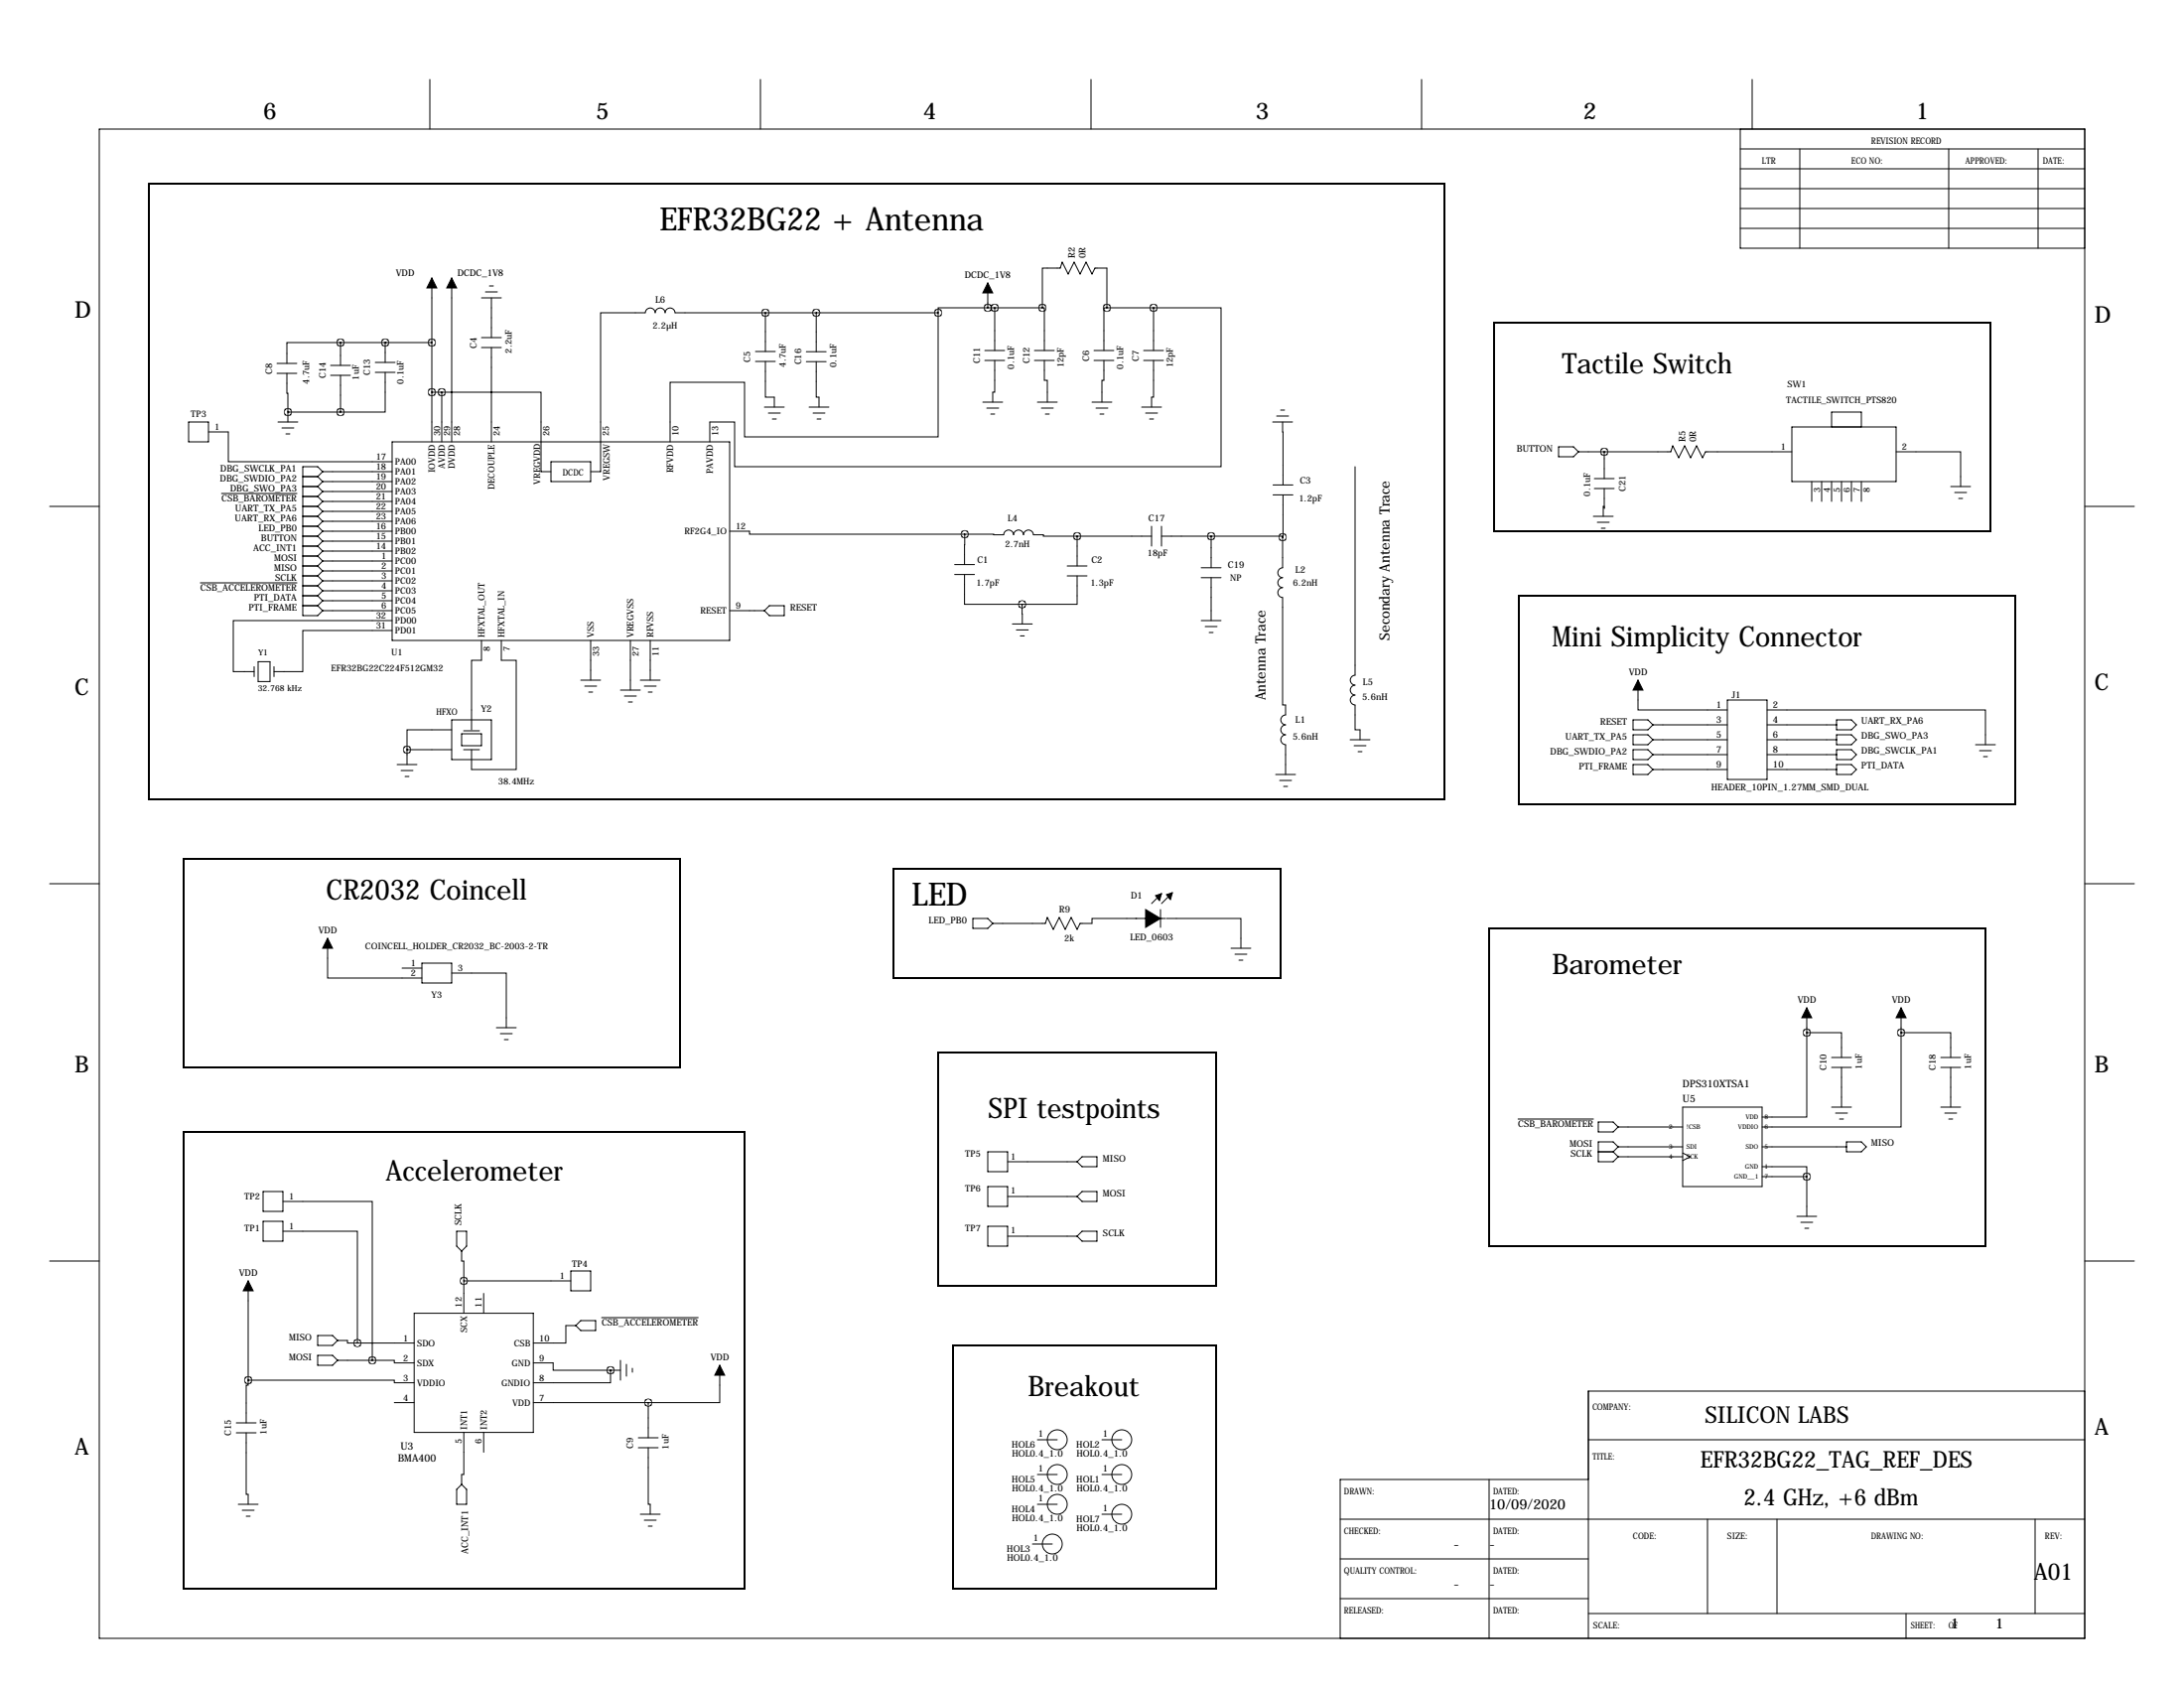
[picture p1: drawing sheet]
<svg xmlns="http://www.w3.org/2000/svg" width="559mm" height="432mm" viewBox="0 0 559 432" stroke-linecap="round" stroke-linejoin="round" font-family="sans-serif">
<g fill="none" stroke="#000" stroke-width=".25">
<path d="M25.4 33h508v386.1h-508zM110 20.3v12.7M194.6 20.3v12.7M279.1 20.3v12.7M363.7 20.3v12.7M445.3 38.1h88.1M445.3 33v30.5h88.1M448.3 20.3v12.7M460.5 38.1v25.4M498.6 38.1v25.4M521.5 38.1v25.4M445.3 48.3h88.1"/>
<path d="M445.3 43.2h88.1M445.3 53.3h88.1M445.3 58.4h88.1M110.5 71.1v41.9M115.6 71.1v41.9M123.2 76.2h5.1M124.2 74.7h3.1M125.2 73.2h1M125.7 76.2v10.2M252.7 78.7h-12.7v1.3M252.7 72.4v6.3M252.7 78.7h14"/>
<path d="M254.5 78.7v11M266.7 78.7h.5v11M266.7 78.7v-10.1h4.6l.5-1.5 1.5 3 1.5-3 1.6 3 1.5-3 1.5 3 .8-1.5h3v10.1M283.2 78.7h-.8v11M283.2 78.7h11.9M295.1 78.7h17.3v40.7h-124.4v-11.5h-6.4v5.1M295.1 78.7v11M70.9 95.5h5M70.9 93h5M73.4 95.5v5.1h.3v4.8M84.6 96h5.1M84.6 93.5h5.1"/>
<path d="M87.1 87.6h-13.7v5.4M87.1 87.6v5.9M87.1 96v9.4M87.1 87.6h23.4M96 95.2h5.1M96 92.7h5.1M98.6 95.2v10.2h-11.5M98.6 87.6h.1M98.6 87.6v5.1M123.2 88.9h5.1M123.2 86.4h5.1M125.7 88.9v24.1"/>
<path d="M193.3 92.5h5.1M193.3 89.9h5.1M195.8 92.5v9.1h2.3v2.5M195.8 80v9.9M206.3 92.5h5.1M206.3 90h5.1M208.8 92.5v9.1h.7v2.5M208.8 80v10M240 80h-67.3a1.27 1.27 0 0 0-1.3-1.2 1.27 1.27 0 0 0-1.2 1.2 1.27 1.27 0 0 0-1.3-1.2 1.27 1.27 0 0 0-1.3 1.2 1.27 1.27 0 0 0-1.2-1.2 1.27 1.27 0 0 0-1.3 1.2h-11.4v40.6h-2.6M240 80v31.8h-49.5v-14h-19.1v15.2M252 92.2h5M252 89.7h5"/>
<path d="M254.5 92.2v8.1h-.5v2.6M264.7 92.2h5M264.7 89.7h5M267.2 92.2v5.1h.8v5.6M279.9 92.2h5.1M279.9 89.7h5.1M282.4 92.2v5.1h-.5v5.6M292.6 92.2h5.1M292.6 89.7h5.1M295.1 92.2v9.4h-.5v2.5M48.3 107.9h5v5.1h-5zM53.3 110.5h5.1v7.6h41.9"/>
<path d="M71.1 107.9h5.1M72.1 109.5h3.1M73.2 111h1M73.7 105.4h.1M73.7 105.4h13.4M73.7 105.4v2.5M100.3 113h86.4v50.8h-86.4zM110.5 100.3h2.5M113 100.3h25.4v20.3h2.6M113 100.3v12.7M141 118.1h10.1v5.1h-10.1zM195.6 104.1h5.1"/>
<path d="M196.6 105.7h3M197.6 107.2h1M207 104.1h5.1M208 105.7h3.1M209 107.2h1.1M251.5 102.9h5M252.5 104.4h3M253.5 105.9h1M265.4 102.9h5.1M266.4 104.4h3.1M267.5 105.9h1M279.4 102.9h5.1"/>
<path d="M280.4 104.4h3.1M281.4 105.9h1M292.1 104.1h5.1M293.1 105.7h3.1M294.1 107.2h1M325.6 107.9h5.1M326.6 106.4h3.1M327.7 104.9h1M328.2 107.9l.1 16.2M346.7 119.4v53.3a1.27 1.27 0 0 0-1.2 1.3 1.27 1.27 0 0 0 1.2 1.3 1.27 1.27 0 0 0-1.2 1.2 1.27 1.27 0 0 0 1.2 1.3 1.27 1.27 0 0 0-1.2 1.3 1.27 1.27 0 0 0 1.2 1.2v6.4h1.3v2.5M398.8 114.3h3.8l1.3 1.3-1.3 1.2h-3.8zM403.9 115.6h23.6l.5-1.6 1.5 3.1 1.5-3.1 1.6 3.1 1.5-3.1 1.5 3.1 .8-1.5h22.1"/>
<path d="M410.5 115.6v6.8M458.5 109.2h26.6v14h-26.6zM468.6 109.2v-3.8h7.6v3.8M485.1 115.6h16.5v8.9M12.7 129.5h12.7M56.7 126.2h19.3M77.5 129.5h3.8M77.5 137.2h3.8M77.5 132.1h3.8M77.5 124.5h3.8M77.5 121.9h3.8M77.5 127h3.8"/>
<path d="M77.5 134.6h3.8M77.5 139.7h3.8M81.3 121.9l1.2 1.3M81.3 124.5l1.2 1.2M81.3 129.5l1.2 1.3M81.3 132.1l1.2 1.2M81.3 137.2l1.2 1.2M81.3 134.6l1.2 1.3M81.3 139.7l1.2 1.3M81.3 127l1.2 1.3M82.5 123.2h17.8M82.5 120.6h17.8"/>
<path d="M82.5 125.7h17.8M82.5 128.3h17.8M82.5 130.8h17.8M82.5 133.3h17.8M82.5 135.9h17.8M82.5 138.4h17.8M82.5 120.6l-1.2-1.2h-3.8v38.1h3.8l1.2-1.3M82.5 120.6l-1.2 1.3M82.5 123.2l-1.2 1.3M82.5 125.7l-1.2 1.3M82.5 130.8l-1.2 1.3M82.5 133.3l-1.2 1.3"/>
<path d="M82.5 138.4l-1.2 1.3M82.5 135.9l-1.2 1.3M82.5 128.3l-1.2 1.2M186.7 135.9h5.1v.8h55M246.8 136.7l10 .1a1.27 1.27 0 0 1 1.3-1.2 1.27 1.27 0 0 1 1.2 1.2 1.27 1.27 0 0 1 1.3-1.2 1.27 1.27 0 0 1 1.3 1.2 1.27 1.27 0 0 1 1.3-1.2 1.27 1.27 0 0 1 1.2 1.2h2.6v.4h8.6M246.8 136.7v7.7M275.6 137.2v7.6M275.6 137.2h19M294.6 134.6v5.1M297.2 137.2h12.7M297.2 134.6v5.1M309.9 137.2h18.3v.2"/>
<path d="M309.9 137.2v8M325.7 126.6h5.1M325.7 124.1h5.1M328.2 137.4v7.8a1.27 1.27 0 0 0-1.3 1.3 1.27 1.27 0 0 0 1.3 1.3 1.27 1.27 0 0 0-1.3 1.2 1.27 1.27 0 0 0 1.3 1.3 1.27 1.27 0 0 0-1.3 1.3 1.27 1.27 0 0 0 1.3 1.3v27.4h.7v2.6a1.27 1.27 0 0 0-1.2 1.3 1.27 1.27 0 0 0 1.2 1.2 1.27 1.27 0 0 0-1.2 1.3 1.27 1.27 0 0 0 1.2 1.3 1.27 1.27 0 0 0-1.2 1.2 1.27 1.27 0 0 0 1.2 1.3v7.6M328.3 126.6l-.1 10.8M407.7 132.1h5M407.9 122.4h5.1M407.9 125h5.1M408.7 133.6h3M409.7 135.1h1M410.5 125v5v-.5h-.3v2.6M463.5 123.2v5.1"/>
<path d="M466.1 123.2v5.1M468.6 123.2v5.1M471.2 123.2v5.1M473.7 123.2v5.1M476.2 123.2v5.1M499.1 124.5h5.1M500.1 126h3.1M501.1 127.5h1.1M533.4 129.5h12.7M51.3 149.1h24.7M77.5 147.3h3.8M77.5 144.8h3.8"/>
<path d="M77.5 154.9h3.8M77.5 142.2h3.8M77.5 149.9h3.8M77.5 152.4h3.8M81.3 142.2l1.2 1.3M81.3 144.8l1.2 1.2M81.3 147.3l1.2 1.3M81.3 149.9l1.2 1.2M81.3 152.4l1.2 1.3M81.3 154.9l1.2 1.3M82.5 141h17.8M82.5 143.5h17.8"/>
<path d="M82.5 146h17.8M82.5 148.6h17.8M82.5 151.1h17.8M82.5 153.7h17.8M82.5 156.2h17.8M82.5 143.5l-1.2 1.3M82.5 146l-1.2 1.3M82.5 148.6l-1.2 1.3M82.5 151.1l-1.2 1.3M82.5 141l-1.2 1.2M82.5 153.7l-1.2 1.2M100.3 158.8h-40.6v13h5.3"/>
<path d="M186.7 156.2h8.9M195.6 156.2l1.2-1.3h3.9v2.6h-3.9zM244.2 147h5.1M244.2 144.4h5.1M246.8 147v7.6h14.7M259 159.6h5.1M261.5 154.6l.1 5M273 147.3h5.1M273 144.8h5.1M275.6 147.3v7.3h-14.1M307.3 147.8h5.1M307.3 145.2h5.1"/>
<path d="M307.3 158.8h5.1M309.9 147.8v11M65 170.5v2.6M66 169.3h3.1v5h-3.1zM70.1 170.5v2.6M100.3 161.3h-22.8v10.5h-7.4M123.2 163.8v5.1h-2.6v17.8M128.3 163.8v5.1h3.8v27.9h-11.5v-5M148.6 174h5.1M149.6 175.5h3.1M150.6 177h1M151.1 163.8v10.2"/>
<path d="M158.7 176.5h5.1M159.8 178.1h3M160.8 179.6h1M161.3 163.8v12.7M163.8 174h5.1M164.8 175.5h3.1M165.9 177h1M166.4 163.8v10.2M260 161.1h3.1M261.1 162.7h1M308.4 160.3h3M309.4 161.8h1"/>
<path d="M419.1 174v7.6h22.9M442 179.1h10.1v20.3h-10.1zM101.6 195.6h5.1M102.6 197.1h3.1M103.6 198.6h1M104.1 191.8h11.5M104.1 191.8v3.8M115.6 186.7h-11.5v5.1M115.6 184.1h10.1v10.2h-10.1zM118.1 187.7h5.1v3.1h-5.1zM118.6 191.8h4.1M118.6 186.9h4.1"/>
<path d="M326.4 198.1h5.1M327.4 199.6h3.1M345.4 189.2h5.1M346.5 190.8h3M347.5 192.3h1M417.8 191.8h3.8l1.3 1.2-1.3 1.3h-3.8zM417.8 184.1h3.8l1.3 1.3-1.3 1.3h-3.8zM417.8 195.6h3.8l1.3 1.2-1.3 1.3h-3.8zM417.8 188h3.8l1.3 1.2-1.3 1.3h-3.8zM422.9 185.4h19.1M422.9 189.2h19.1M422.9 193h19.1"/>
<path d="M422.9 196.8h19.1M452.1 181.6h55.9v8.9M452.1 185.4h17.8M452.1 189.2h17.8M452.1 193h17.8M452.1 196.8h17.8M469.9 191.8h3.8l1.3 1.2-1.3 1.3h-3.8zM469.9 184.1h3.8l1.3 1.3-1.3 1.3h-3.8zM469.9 195.6h3.8l1.3 1.2-1.3 1.3h-3.8zM469.9 188h3.8l1.3 1.2-1.3 1.3h-3.8zM505.5 190.5h5M506.5 192h3"/>
<path d="M507.5 193.5h1M328.4 201.2h1M12.7 226.1h12.7M248.9 234.9h3.8l1.3 1.3-1.3 1.3h-3.8zM296.9 232.7v4.5M297.2 228.6l-2.6 2.5M298.2 234.9h-18.8v1.3h-3l-.8 1.5-1.5-3-1.6 3-1.5-3-1.5 3-1.5-3-.5 1.5h-13.5M298.4 234.9h19.1v7.7M299.7 228.6l-2.5 2.5M533.4 226.1h12.7M83.8 240v10.2h24.1M102.9 247.6h5"/>
<path d="M107.9 246.4h7.7v5.1h-7.7zM115.6 248.9h13.9v14M315 242.6h5M316 244.1h3M317 245.6h1M462.3 257.8v6.4M486.4 257.8v6.4M127 262.9h5.1M128 264.4h3.1M129 265.9h1M462.3 264.2v21.6h-11.5M462.3 264.2h8.9v6.3"/>
<path d="M468.6 273h5.1M468.6 270.5h5.1M471.2 273v10.2M486.4 264.2v24.1h-35.6M486.4 264.2h12.7v6.3M496.6 273h5M496.6 270.5h5M499.1 273v10.2M252.7 294.6h5.1v5.1h-5.1zM257.8 297.2h17.8M276.9 295.9h3.8v2.5h-3.8l-1.3-1.2zM388.4 286.3h19.3"/>
<path d="M408.9 294.6h3.8M408.9 287h3.8l1.3 1.3-1.3 1.3h-3.8zM412.7 294.6l1.3 1.3M414 288.3h16.5M414 295.9h16.5M414 293.4h16.5M414 293.4l-1.3-1.3h-3.8v5.1h3.8l1.3-1.3M414 293.4l-1.3 1.2M430.5 283.2h20.3v20.3h-20.3zM430.5 294.9l2 1-2 1M450.8 298.4h11.5v2.6M450.8 293.4h21.6"/>
<path d="M468.6 283.2h5.1M469.6 284.7h3.1M470.7 286.3h1M472.4 292.1h3.8l1.3 1.3-1.3 1.2h-3.8zM496.6 283.2h5M497.6 284.7h3M498.6 286.3h1M67.3 304.8h5.1v5.1h-5.1zM67.3 312.4h5.1v5.1h-5.1zM72.4 315h19v28.6M72.4 307.3h22.8v40.7M116.8 315h2.6v3.8l-1.3 1.2-1.3-1.2z"/>
<path d="M252.7 303.5h5.1v5.1h-5.1zM252.7 313.7h5.1v5.1h-5.1zM257.8 306.1h17.8M257.8 316.2h17.8M276.9 315h3.8v2.5h-3.8l-1.3-1.3zM276.9 304.8h3.8v2.5h-3.8l-1.3-1.2zM450.8 301h11.5M459.7 311.1h5.1M460.8 312.7h3M461.8 314.2h1M462.3 301v10.1M12.7 322.6h12.7"/>
<path d="M63.5 327.7v25.4M106 335.9h30.4v30.5h-30.4zM118.1 320v2.6h.6v5.1M118.7 327.7v8.2M118.7 327.7h27.3M123.7 330.9v5M146 325.1h5.1v5.1h-5.1zM147.3 339.1h-2.5v4.5h-8.4M148.6 337.8h3.8v2.6h-3.8l-1.3-1.3zM153.9 337.1h24.7M533.4 322.6h12.7M63.5 353.1h37.4v.6h5.1"/>
<path d="M63.5 353.1v1.2h-.5v9.7M81.3 341.6h3.8l1.3 1.3-1.3 1.3h-3.8zM81.3 346.7h3.8l1.3 1.3-1.3 1.2h-3.8zM86.4 342.9h2.5v.7h2.5M86.4 348h8.8M91.4 343.6h14.6M95.2 348h5.7v.6h5.1M100.9 358.8h5.1M136.4 348.6h5.1v1.9h14.7M136.4 358.8h29.5M156.2 350.5v3.2h-19.8M156.2 350.5h.1"/>
<path d="M156.2 350.5h2.5M158.7 348v5.1M160.3 349v3M161.8 350v1M165.9 358.8v9M184.1 349.2v9.6h-18.2M533.4 355.9h-127v63.2M60.5 366.5h5M60.5 364h5M63 366.5v15.8h.5v2.5M118.1 379.7l1.3 1.3v3.8h-2.6v-3.8zM118.7 366.4v10.8h-.6v2.5"/>
<path d="M123.7 366.4v5.1M163.3 370.3h5.1M163.3 367.8h5.1M165.9 370.3v14.5h.5v2.5M265.4 368.3h5.1M265.4 377.2h5.1M281.9 368.3h5.1M281.9 377.2h5.1M381 378.5v40.6M406.4 368.3h127M406.4 378.5h-63.5v40.6M61 384.8h5"/>
<path d="M62 386.3h3M63 387.9h1M163.8 387.3h5.1M164.8 388.9h3.1M165.9 390.4h1M264.2 395h5M265.4 384.8h5.1M281.9 387.3h5.1M342.9 388.6h190.5M342.9 398.8h63.5M436.9 388.6v24.1M454.7 388.6v24.1"/>
<path d="M520.7 388.6v24.1M342.9 408.9h63.5M406.4 412.7h127M487.7 412.7v6.4"/>
<circle cx="270.5" cy="368.3" r="2.54"/>
<circle cx="270.5" cy="377.2" r="2.54"/>
<circle cx="287" cy="368.3" r="2.54"/>
<circle cx="287" cy="377.2" r="2.54"/>
<circle cx="269.2" cy="395" r="2.54"/>
<circle cx="270.5" cy="384.8" r="2.54"/>
<circle cx="287" cy="387.3" r="2.54"/>
</g>
<path d="M38.1 47h331.5v157.5h-331.5zM382.3 82.6h127v53.3h-127zM388.6 152.4h127v53.3h-127zM47 219.7h127v53.3h-127zM228.6 222.2h99.1v28h-99.1zM381 237.5h127v81.3h-127zM240 269.2h71.1v59.7h-71.1zM47 289.6h143.5v116.8h-143.5zM243.8 344.2h67.3v62.2h-67.3z" fill="none" stroke="#000" stroke-width=".51"/>
<g fill="#000" stroke="#000" stroke-width=".25">
<path d="M110.5 71.1l1.3 2.6h-2.6zM115.6 71.1l1.2 2.6h-2.5zM252.7 72.4l1.3 2.5h-2.5zM419.1 174l1.3 2.5h-2.6zM293.1 234.9h3.8l-3.8 2.3zM293.1 232.7l3.8 2.2h-3.8zM295.7 229.1l1.5-.5-.5 1.8zM298.4 228.9l1.6-.6-.5 1.8zM83.8 240l1.3 2.6h-2.6zM462.3 257.8l1.2 2.5h-2.5zM486.4 257.8l1.3 2.5h-2.6zM63.5 327.7l1.3 2.5h-2.6z"/>
<path d="M184.1 349.2l1.3 2.6h-2.5z"/>
</g>
<path d="M246.8 136.7a.07 .07 0 0 0 .1 0 .07 .07 0 0 0-.1 0zM261.4 154.6a.1 .1 0 0 0 .2 0 .1 .1 0 0 0-.2 0zM275.5 137.2a.1 .1 0 0 0 .2 0 .1 .1 0 0 0-.2 0zM328.1 137.4a.07 .07 0 0 0 .1 0 .07 .07 0 0 0-.1 0zM156.1 350.5a.1 .1 0 0 0 .2 0 .1 .1 0 0 0-.2 0zM63.4 353.1a.1 .1 0 0 0 .2 0 .1 .1 0 0 0-.2 0zM165.8 358.8a.07 .07 0 0 0 .1 0 .07 .07 0 0 0-.1 0zM309.8 137.2a.07 .07 0 0 0 .1 0 .07 .07 0 0 0-.1 0zM410.4 115.6a.07 .07 0 0 0 .1 0 .07 .07 0 0 0-.1 0zM110.4 100.3a.1 .1 0 0 0 .2 0 .1 .1 0 0 0-.2 0zM195.8 80a.07 .07 0 0 0 .1 0 .07 .07 0 0 0-.1 0zM254.4 78.7a.1 .1 0 0 0 .2 0 .1 .1 0 0 0-.2 0zM73.6 105.4a.07 .07 0 0 0 .1 0 .07 .07 0 0 0-.1 0zM87.1 105.4a.07 .07 0 0 0 .1 0 .07 .07 0 0 0-.1 0zM110.4 87.6a.1 .1 0 0 0 .2 0 .1 .1 0 0 0-.2 0zM98.5 87.6a.07 .07 0 0 0 .1 0 .07 .07 0 0 0-.1 0zM87.1 87.6a.07 .07 0 0 0 .1 0 .07 .07 0 0 0-.1 0zM104.1 191.8a.07 .07 0 0 0 .1 0 .07 .07 0 0 0-.1 0zM91.4 343.6a.07 .07 0 0 0 .1 0 .07 .07 0 0 0-.1 0zM95.2 348a.07 .07 0 0 0 .1 0 .07 .07 0 0 0-.1 0zM118.6 327.7a.07 .07 0 0 0 .1 0 .07 .07 0 0 0-.1 0zM113 100.3a.07 .07 0 0 0 .1 0 .07 .07 0 0 0-.1 0zM252.7 78.7a.07 .07 0 0 0 .1 0 .07 .07 0 0 0-.1 0zM208.8 80a.07 .07 0 0 0 .1 0 .07 .07 0 0 0-.1 0zM240 80a.07 .07 0 0 0 .1 0 .07 .07 0 0 0-.1 0zM266.6 78.7a.1 .1 0 0 0 .2 0 .1 .1 0 0 0-.2 0zM283.1 78.7a.1 .1 0 0 0 .2 0 .1 .1 0 0 0-.2 0zM295.1 78.7a.07 .07 0 0 0 .1 0 .07 .07 0 0 0-.1 0zM462.2 264.2a.07 .07 0 0 0 .1 0 .07 .07 0 0 0-.1 0zM486.3 264.2a.1 .1 0 0 0 .2 0 .1 .1 0 0 0-.2 0zM462.2 301a.07 .07 0 0 0 .1 0 .07 .07 0 0 0-.1 0z" fill="#000" stroke="#000" stroke-width="1.9"/>
<g font-size="8.2">
<text x="168.8" y="58.8">EFR32BG22 + Antenna</text>
<text x="233.3" y="231.5">LED</text>
</g>
<g font-size="7.3">
<text x="399.7" y="95.6">Tactile Switch</text>
<text x="397.2" y="165.5">Mini Simplicity Connector</text>
<text x="83.5" y="230.2">CR2032 Coincell</text>
<text x="397.2" y="249.3">Barometer</text>
<text x="252.9" y="286.1">SPI testpoints</text>
<text x="98.7" y="302.1">Accelerometer</text>
<text x="263" y="357.2">Breakout</text>
</g>
<g font-size="5.9">
<text x="67.3" y="30.5">6</text>
<text x="152.4" y="30.5">5</text>
<text x="236.2" y="30.5">4</text>
<text x="321.3" y="30.5">3</text>
<text x="405.1" y="30.5">2</text>
<text x="490.2" y="30.5">1</text>
<text x="19" y="81.3">D</text>
<text x="535.9" y="82.6">D</text>
<text x="19" y="177.8">C</text>
<text x="535.9" y="176.5">C</text>
<text x="19" y="274.3">B</text>
<text x="535.9" y="274.3">B</text>
<text x="436.2" y="364">SILICON LABS</text>
<text x="535.9" y="367">A</text>
<text x="19" y="372.1">A</text>
<text x="435.1" y="375.5">EFR32BG22_TAG_REF_DES</text>
<text x="446.1" y="385.1">2.4 GHz, +6 dBm</text>
<text x="520.4" y="404.2">A01</text>
</g>
<g font-size="3.6">
<text x="355.6" y="163.8" transform="rotate(-90 355.6 163.8)">Secondary Antenna Trace</text>
<text x="323.8" y="179.1" transform="rotate(-90 323.8 179.1)">Antenna Trace</text>
<text x="381" y="386.1">10/09/2020</text>
<text x="371.9" y="396.2">-</text>
<text x="381" y="396.2">-</text>
<text x="371.9" y="406.4">-</text>
<text x="381" y="406.4">-</text>
<text x="499.1" y="416.6">1</text>
<text x="510.5" y="416.6">1</text>
</g>
<g font-size="2.6">
<text x="430.5" y="281.9">U5</text>
<text x="430.5" y="278.1">DPS310XTSA1</text>
<text x="102.5" y="370.8">U3</text>
<text x="101.8" y="374">BMA400</text>
</g>
<g font-size="2.4">
<text x="101.3" y="70.6">VDD</text>
<text x="117" y="70.6">DCDC_1V8</text>
<text x="246.8" y="71.1">DCDC_1V8</text>
<text x="275.1" y="66" transform="rotate(-90 275.1 66)">R2</text>
<text x="277.8" y="66" transform="rotate(-90 277.8 66)">0R</text>
<text x="167.6" y="77.5">L6</text>
<text x="121.9" y="89.1" transform="rotate(-90 121.9 89.1)">C4</text>
<text x="69.6" y="95.7" transform="rotate(-90 69.6 95.7)">C8</text>
<text x="192" y="92.6" transform="rotate(-90 192 92.6)">C5</text>
<text x="205" y="93.3" transform="rotate(-90 205 93.3)">C16</text>
<text x="250.7" y="93" transform="rotate(-90 250.7 93)">C11</text>
<text x="263.4" y="93" transform="rotate(-90 263.4 93)">C12</text>
<text x="278.6" y="92.4" transform="rotate(-90 278.6 92.4)">C6</text>
<text x="291.3" y="92.4" transform="rotate(-90 291.3 92.4)">C7</text>
<text x="83.3" y="96.8" transform="rotate(-90 83.3 96.8)">C14</text>
<text x="94.7" y="96.1" transform="rotate(-90 94.7 96.1)">C13</text>
<text x="431.3" y="113" transform="rotate(-90 431.3 113)">R5</text>
<text x="434" y="113" transform="rotate(-90 434 113)">0R</text>
<text x="388.1" y="115.6">BUTTON</text>
<text x="56.3" y="123.2">DBG_SWDIO_PA2</text>
<text x="56.4" y="120.7">DBG_SWCLK_PA1</text>
<text x="58.9" y="125.7">DBG_SWO_PA3</text>
<text x="332.6" y="123.6">C3</text>
<text x="415.9" y="125.8" transform="rotate(-90 415.9 125.8)">C21</text>
<text x="56.7" y="128.3">CSB_BAROMETER</text>
<text x="60.2" y="130.8">UART_TX_PA5</text>
<text x="60.1" y="133.4">UART_RX_PA6</text>
<text x="66.2" y="135.9">LED_PB0</text>
<text x="293.8" y="133.4">C17</text>
<text x="64.8" y="141">ACC_INT1</text>
<text x="66.8" y="138.4">BUTTON</text>
<text x="70.2" y="143.5">MOSI</text>
<text x="250" y="143.9">C1</text>
<text x="279.2" y="143.9">C2</text>
<text x="70.2" y="146.1">MISO</text>
<text x="70.4" y="148.6">SCLK</text>
<text x="314.1" y="145.2">C19</text>
<text x="331.5" y="146.4">L2</text>
<text x="51.3" y="151.1">CSB_ACCELEROMETER</text>
<text x="65" y="153.7">PTI_DATA</text>
<text x="63.6" y="156.2">PTI_FRAME</text>
<text x="202.2" y="156.2">RESET</text>
<text x="416.7" y="172.7">VDD</text>
<text x="348.5" y="179.1">5.6nH</text>
<text x="348.7" y="175.2">L5</text>
<text x="443.1" y="178.6">J1</text>
<text x="123" y="182">Y2</text>
<text x="331.5" y="184.8">L1</text>
<text x="409.4" y="185.4">RESET</text>
<text x="439.1" y="181.1">1</text>
<text x="439.1" y="184.9">3</text>
<text x="453.6" y="181.1">2</text>
<text x="453.6" y="184.9">4</text>
<text x="476.2" y="185.2">UART_RX_PA6</text>
<text x="330.8" y="189.2">5.6nH</text>
<text x="400.6" y="189.2">UART_TX_PA5</text>
<text x="439.1" y="188.7">5</text>
<text x="453.6" y="188.7">6</text>
<text x="476.2" y="189">DBG_SWO_PA3</text>
<text x="396.6" y="193">DBG_SWDIO_PA2</text>
<text x="404" y="196.8">PTI_FRAME</text>
<text x="439.1" y="192.5">7</text>
<text x="439.1" y="196.3">9</text>
<text x="453.6" y="192.5">8</text>
<text x="453.6" y="196.3">10</text>
<text x="476.2" y="192.8">DBG_SWCLK_PA1</text>
<text x="476.2" y="196.6">PTI_DATA</text>
<text x="437.9" y="202.1">HEADER_10PIN_1.27MM_SMD_DUAL</text>
<text x="271" y="233.3">R9</text>
<text x="289.4" y="229.9">D1</text>
<text x="81.5" y="238.8">VDD</text>
<text x="237.6" y="236.2">LED_PB0</text>
<text x="289.2" y="240.4">LED_0603</text>
<text x="459.9" y="256.5">VDD</text>
<text x="484" y="256.5">VDD</text>
<text x="467.4" y="273.9" transform="rotate(-90 467.4 273.9)">C10</text>
<text x="495.3" y="273.9" transform="rotate(-90 495.3 273.9)">C18</text>
<text x="388.4" y="288.3">CSB_BAROMETER</text>
<text x="401.6" y="293.4">MOSI</text>
<text x="478.8" y="293.1">MISO</text>
<text x="282.2" y="297.2">MISO</text>
<text x="401.9" y="295.9">SCLK</text>
<text x="282.2" y="306.1">MOSI</text>
<text x="118.1" y="313.4" transform="rotate(-90 118.1 313.4)">SCLK</text>
<text x="282.2" y="316.2">SCLK</text>
<text x="61.1" y="326.4">VDD</text>
<text x="153.9" y="339.1">CSB_ACCELEROMETER</text>
<text x="74" y="342.9">MISO</text>
<text x="74" y="348">MOSI</text>
<text x="181.8" y="348">VDD</text>
<text x="59.2" y="367.3" transform="rotate(-90 59.2 367.3)">C15</text>
<text x="162.1" y="370.5" transform="rotate(-90 162.1 370.5)">C9</text>
<text x="258.9" y="370.3">HOL6</text>
<text x="265.6" y="367.5">1</text>
<text x="275.4" y="370.3">HOL2</text>
<text x="282.1" y="367.5">1</text>
<text x="258.9" y="372.5">HOL0.4_1.0</text>
<text x="265.6" y="376.4">1</text>
<text x="275.4" y="372.5">HOL0.4_1.0</text>
<text x="282.1" y="376.4">1</text>
<text x="258.9" y="379.2">HOL5</text>
<text x="258.9" y="381.4">HOL0.4_1.0</text>
<text x="275.4" y="379.2">HOL1</text>
<text x="275.4" y="381.4">HOL0.4_1.0</text>
<text x="258.9" y="386.8">HOL4</text>
<text x="258.9" y="389">HOL0.4_1.0</text>
<text x="265.6" y="384">1</text>
<text x="275.4" y="389.4">HOL7</text>
<text x="282.1" y="386.6">1</text>
<text x="264.4" y="394.2">1</text>
<text x="275.4" y="391.6">HOL0.4_1.0</text>
<text x="119.8" y="397.5" transform="rotate(-90 119.8 397.5)">ACC_INT1</text>
<text x="257.6" y="397">HOL3</text>
<text x="257.7" y="399.2">HOL0.4_1.0</text>
</g>
<g font-size="2.3">
<text x="450.8" y="41.9">LTR</text>
<text x="473.7" y="41.9">ECO NO:</text>
<text x="478.8" y="36.8">REVISION RECORD</text>
<text x="502.9" y="41.9">APPROVED:</text>
<text x="522.7" y="41.9">DATE:</text>
<text x="167" y="84.2">2.2µH</text>
<text x="130.9" y="90.3" transform="rotate(-90 130.9 90.3)">2.2uF</text>
<text x="201" y="93.9" transform="rotate(-90 201 93.9)">4.7uF</text>
<text x="214" y="93.9" transform="rotate(-90 214 93.9)">0.1uF</text>
<text x="259.4" y="94.4" transform="rotate(-90 259.4 94.4)">0.1uF</text>
<text x="272.1" y="94" transform="rotate(-90 272.1 94)">12pF</text>
<text x="287.4" y="94.4" transform="rotate(-90 287.4 94.4)">0.1uF</text>
<text x="300.1" y="94" transform="rotate(-90 300.1 94)">12pF</text>
<text x="79.1" y="98.2" transform="rotate(-90 79.1 98.2)">4.7uF</text>
<text x="91.8" y="97.2" transform="rotate(-90 91.8 97.2)">1uF</text>
<text x="103.2" y="98.2" transform="rotate(-90 103.2 98.2)">0.1uF</text>
<text x="457.3" y="99.1">SW1</text>
<text x="48.8" y="106.7">TP3</text>
<text x="457" y="103.2">TACTILE_SWITCH_PTS820</text>
<text x="54.9" y="110">1</text>
<text x="112.6" y="111.5" transform="rotate(-90 112.6 111.5)">30</text>
<text x="115.2" y="111.5" transform="rotate(-90 115.2 111.5)">29</text>
<text x="117.7" y="111.5" transform="rotate(-90 117.7 111.5)">28</text>
<text x="127.9" y="111.5" transform="rotate(-90 127.9 111.5)">24</text>
<text x="140.6" y="111.5" transform="rotate(-90 140.6 111.5)">26</text>
<text x="155.8" y="111.5" transform="rotate(-90 155.8 111.5)">25</text>
<text x="173.6" y="111.5" transform="rotate(-90 173.6 111.5)">10</text>
<text x="183.7" y="111.5" transform="rotate(-90 183.7 111.5)">13</text>
<text x="96.2" y="117.6">17</text>
<text x="101.1" y="118.9">PA00</text>
<text x="113.8" y="119.8" transform="rotate(-90 113.8 119.8)">AVDD</text>
<text x="116.4" y="119.9" transform="rotate(-90 116.4 119.9)">DVDD</text>
<text x="455.7" y="115.1">1</text>
<text x="486.7" y="115.1">2</text>
<text x="96.2" y="120.1">18</text>
<text x="96.2" y="122.7">19</text>
<text x="96.2" y="125.2">20</text>
<text x="101.1" y="121.5">PA01</text>
<text x="101.1" y="124">PA02</text>
<text x="111.3" y="121" transform="rotate(-90 111.3 121)">IOVDD</text>
<text x="126.5" y="125.2" transform="rotate(-90 126.5 125.2)">DECOUPLE</text>
<text x="138.2" y="123.9" transform="rotate(-90 138.2 123.9)">VREGVDD</text>
<text x="144" y="121.7">DCDC</text>
<text x="156" y="122.9" transform="rotate(-90 156 122.9)">VREGSW</text>
<text x="172.3" y="121" transform="rotate(-90 172.3 121)">RFVDD</text>
<text x="182.4" y="121.2" transform="rotate(-90 182.4 121.2)">PAVDD</text>
<text x="465.7" y="126" transform="rotate(-90 465.7 126)">3</text>
<text x="468.2" y="126" transform="rotate(-90 468.2 126)">4</text>
<text x="470.7" y="126" transform="rotate(-90 470.7 126)">5</text>
<text x="473.3" y="126" transform="rotate(-90 473.3 126)">6</text>
<text x="475.8" y="126" transform="rotate(-90 475.8 126)">7</text>
<text x="478.4" y="126" transform="rotate(-90 478.4 126)">8</text>
<text x="96.2" y="127.8">21</text>
<text x="96.2" y="130.3">22</text>
<text x="101.1" y="126.5">PA03</text>
<text x="101.1" y="129.1">PA04</text>
<text x="101.1" y="131.6">PA05</text>
<text x="332.3" y="128.3">1.2pF</text>
<text x="406.9" y="126.9" transform="rotate(-90 406.9 126.9)">0.1uF</text>
<text x="96.2" y="132.8">23</text>
<text x="96.2" y="135.4">16</text>
<text x="96.2" y="137.9">15</text>
<text x="101.1" y="134.2">PA06</text>
<text x="101.1" y="136.7">PB00</text>
<text x="175.2" y="136.7">RF2G4_IO</text>
<text x="188.2" y="135.4">12</text>
<text x="257.8" y="133.4">L4</text>
<text x="96.2" y="140.5">14</text>
<text x="97.5" y="143">1</text>
<text x="101.1" y="139.2">PB01</text>
<text x="101.1" y="141.8">PB02</text>
<text x="257.2" y="140">2.7nH</text>
<text x="293.6" y="142.3">18pF</text>
<text x="97.5" y="145.5">2</text>
<text x="97.5" y="148.1">3</text>
<text x="101.1" y="144.3">PC00</text>
<text x="101.1" y="146.9">PC01</text>
<text x="101.1" y="149.4">PC02</text>
<text x="249.8" y="149.9">1.7pF</text>
<text x="279" y="149.9">1.3pF</text>
<text x="314.8" y="148.6">NP</text>
<text x="330.9" y="149.9">6.2nH</text>
<text x="97.5" y="150.6">4</text>
<text x="97.5" y="153.2">5</text>
<text x="97.5" y="155.7">6</text>
<text x="101.1" y="151.9">PC03</text>
<text x="101.1" y="154.5">PC04</text>
<text x="188.2" y="155.7">9</text>
<text x="96.2" y="158.2">32</text>
<text x="96.2" y="160.8">31</text>
<text x="101.1" y="157">PC05</text>
<text x="101.1" y="159.6">PD00</text>
<text x="179.2" y="157">RESET</text>
<text x="100.2" y="167.6">U1</text>
<text x="101.1" y="162.1">PD01</text>
<text x="124" y="163.1" transform="rotate(-90 124 163.1)">HFXTAL_OUT</text>
<text x="125.3" y="166.6" transform="rotate(-90 125.3 166.6)">8</text>
<text x="129.1" y="163.1" transform="rotate(-90 129.1 163.1)">HFXTAL_IN</text>
<text x="130.4" y="166.6" transform="rotate(-90 130.4 166.6)">7</text>
<text x="151.9" y="163.1" transform="rotate(-90 151.9 163.1)">VSS</text>
<text x="153.3" y="167.9" transform="rotate(-90 153.3 167.9)">33</text>
<text x="162.1" y="163.1" transform="rotate(-90 162.1 163.1)">VREGVSS</text>
<text x="163.4" y="167.9" transform="rotate(-90 163.4 167.9)">27</text>
<text x="167.2" y="163.1" transform="rotate(-90 167.2 163.1)">RFVSS</text>
<text x="168.5" y="167.9" transform="rotate(-90 168.5 167.9)">11</text>
<text x="84.7" y="171.8">EFR32BG22C224F512GM32</text>
<text x="111.7" y="183">HFXO</text>
<text x="127.5" y="200.7">38.4MHz</text>
<text x="93.5" y="242.9">COINCELL_HOLDER_CR2032_BC-2003-2-TR</text>
<text x="272.3" y="240.8">2k</text>
<text x="105.2" y="249.7">2</text>
<text x="105.2" y="247.1">1</text>
<text x="117.1" y="248.4">3</text>
<text x="110.4" y="255.3">Y3</text>
<text x="476.3" y="273.4" transform="rotate(-90 476.3 273.4)">1uF</text>
<text x="504.3" y="273.4" transform="rotate(-90 504.3 273.4)">1uF</text>
<text x="247" y="295.9">TP5</text>
<text x="258.6" y="296.7">1</text>
<text x="247" y="304.8">TP6</text>
<text x="258.6" y="305.3">1</text>
<text x="62.6" y="306.8">TP2</text>
<text x="73.9" y="306.8">1</text>
<text x="62.6" y="315">TP1</text>
<text x="73.9" y="314.5">1</text>
<text x="247" y="315">TP7</text>
<text x="258.6" y="315.5">1</text>
<text x="143.3" y="327.2">1</text>
<text x="146.4" y="324.1">TP4</text>
<text x="118.2" y="334.4" transform="rotate(-90 118.2 334.4)">12</text>
<text x="123.2" y="334.4" transform="rotate(-90 123.2 334.4)">11</text>
<text x="119.5" y="340.9" transform="rotate(-90 119.5 340.9)">SCX</text>
<text x="103.2" y="343.1">1</text>
<text x="106.7" y="344.4">SDO</text>
<text x="131.5" y="344.4">CSB</text>
<text x="138" y="343.1">10</text>
<text x="103.2" y="348.1">2</text>
<text x="103.2" y="353.2">3</text>
<text x="106.7" y="349.4">SDX</text>
<text x="131" y="349.4">GND</text>
<text x="138" y="353.2">8</text>
<text x="138" y="348.1">9</text>
<text x="103.2" y="358.3">4</text>
<text x="106.7" y="354.5">VDDIO</text>
<text x="128.3" y="354.5">GNDIO</text>
<text x="131.1" y="359.6">VDD</text>
<text x="138" y="358.3">7</text>
<text x="119.5" y="365.7" transform="rotate(-90 119.5 365.7)">INT1</text>
<text x="124.6" y="365.7" transform="rotate(-90 124.6 365.7)">INT2</text>
<text x="407.4" y="360.7">COMPANY:</text>
<text x="68.2" y="366.9" transform="rotate(-90 68.2 366.9)">1uF</text>
<text x="118.2" y="369.2" transform="rotate(-90 118.2 369.2)">5</text>
<text x="123.2" y="369.2" transform="rotate(-90 123.2 369.2)">6</text>
<text x="171" y="370.7" transform="rotate(-90 171 370.7)">1uF</text>
<text x="407.4" y="373.4">TITLE:</text>
<text x="343.9" y="382.3">DRAWN:</text>
<text x="382" y="382.3">DATED:</text>
<text x="343.9" y="392.4">CHECKED:</text>
<text x="382" y="392.4">DATED:</text>
<text x="417.8" y="393.7">CODE:</text>
<text x="442" y="393.7">SIZE:</text>
<text x="478.8" y="393.7">DRAWING NO:</text>
<text x="523.2" y="393.7">REV:</text>
<text x="343.9" y="402.6">QUALITY CONTROL:</text>
<text x="382" y="402.6">DATED:</text>
<text x="343.9" y="412.7">RELEASED:</text>
<text x="382" y="412.7">DATED:</text>
<text x="407.7" y="416.6">SCALE:</text>
<text x="488.9" y="416.6">SHEET:</text>
<text x="498.5" y="416.6">OF</text>
</g>
<g font-size="2.1">
<text x="66" y="167.6">Y1</text>
<text x="66" y="176.9">32.768 kHz</text>
</g>
<g font-size="1.6">
<text x="446.6" y="286.3">VDD</text>
<text x="451.5" y="286.3">8</text>
<text x="427" y="288.9">2</text>
<text x="427" y="293.9">3</text>
<text x="431.5" y="288.9">!CSB</text>
<text x="431.5" y="293.9">SDI</text>
<text x="444.8" y="288.9">VDDIO</text>
<text x="446.6" y="293.9">SDO</text>
<text x="451.5" y="293.9">5</text>
<text x="451.5" y="288.9">6</text>
<text x="427" y="296.5">4</text>
<text x="431.5" y="296.5">SCK</text>
<text x="446.5" y="299">GND</text>
<text x="451.5" y="299">1</text>
<text x="443.7" y="301.6">GND__1</text>
<text x="451.5" y="301.6">7</text>
</g>
</svg>
